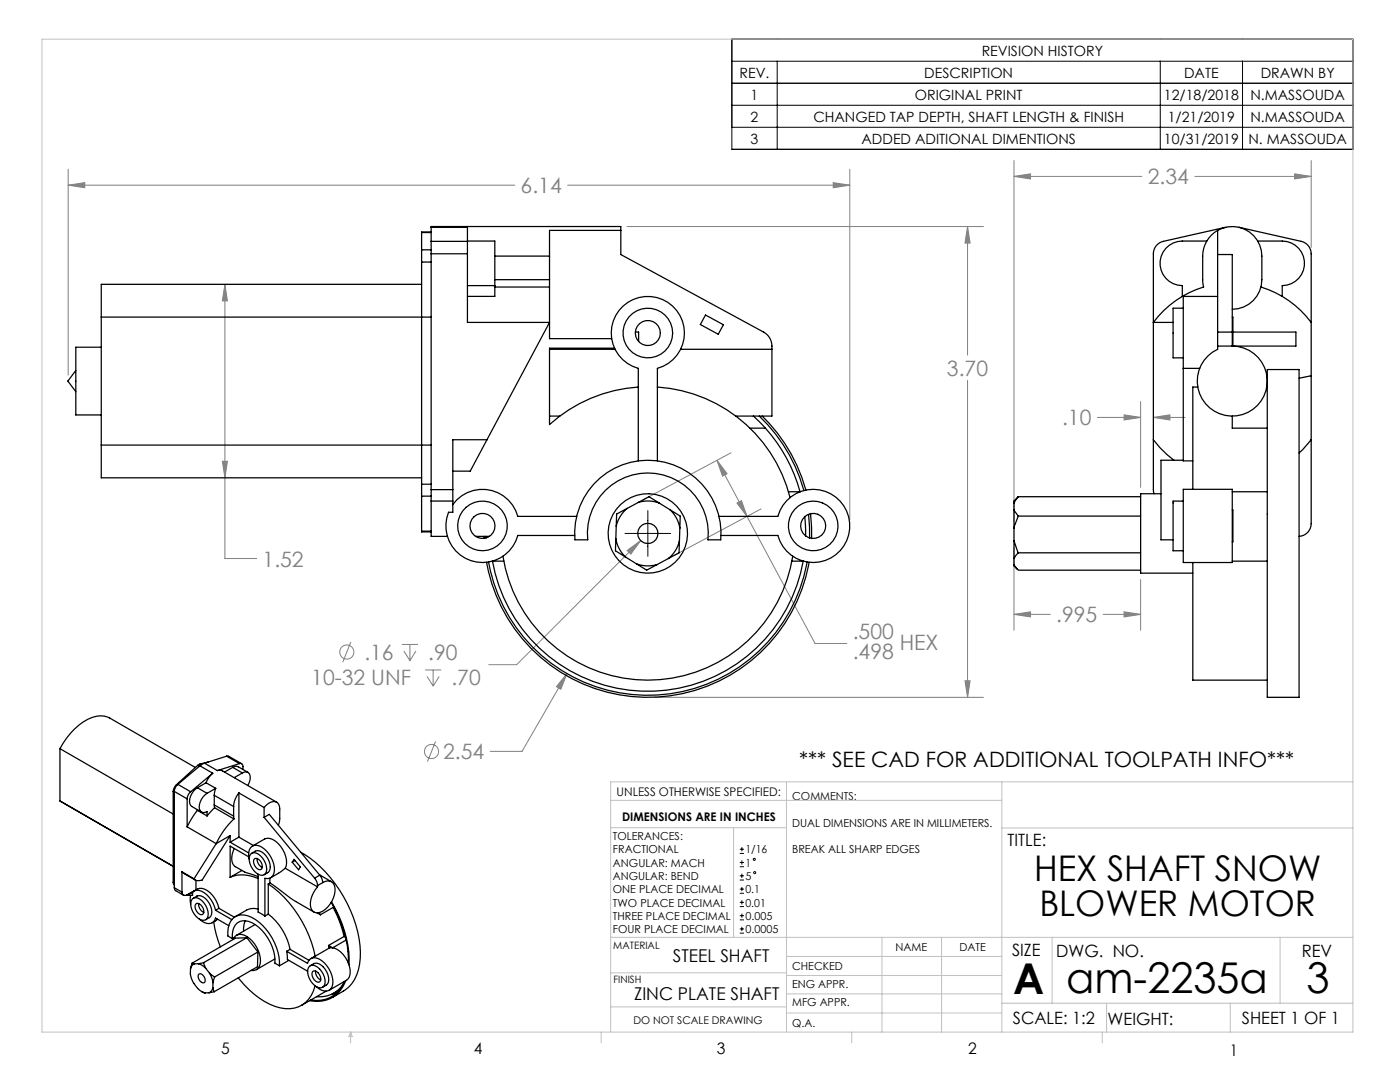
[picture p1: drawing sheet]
<svg xmlns="http://www.w3.org/2000/svg" width="279mm" height="216mm" viewBox="0 0 279 216" stroke-linecap="round" stroke-linejoin="round" font-family="sans-serif">
<g fill="none" stroke="#808080" stroke-width=".2">
<path d="M13.6 33.8v41.1M13.6 37h89.1M13.6 37l3.3-.6v1.1zM113.3 37h56.3M166.3 36.4l3.3 .6-3.3 .5zM169.6 33.8v69.9M202.4 32v72.1M202.4 35.2h25.5M202.4 35.2l3.3-.5v1zM238.4 35.2h23.3M258.4 34.7l3.3 .5-3.3 .5zM261.7 32v17.4"/>
<path d="M44.9 56.7l.5 3.3h-1zM44.9 56.7v54.7h6.3M125.2 45.2h71.1M193.1 45.2v25.6M193.1 45.2l.5 3.3h-1zM193.1 75.9v63.2M44.4 92h1l-.5 3.3zM143.1 91.9l19.6 36.5h6.3M143.1 91.9l2 2.6-.9 .5zM145.9 90.4l-17.4 9.2M219 83.3h8.6M224.3 82.8l3.3 .5-3.3 .5z"/>
<path d="M227.6 80.1v17.1M230.2 83.3h6.3M230.2 83.3l3.3-.5v1zM125.2 109.8l2.7-1.9-2 2.7zM127.9 107.9l-24.8 24.7h-5.6M147.1 100.4l.9-.5 1.1 3.1zM151.9 101.5l-17.4 9.3M202.4 109.2v16.6M227.6 115.6v10.2M70 128.1l-1.6 4M80.2 128.6h3.2M80.6 129.9l1.2 1.9"/>
<path d="M81.8 128.6v3.2M83 129.9l-1.2 1.9M84.8 133.7h3.3M85.2 135l1.2 1.9M86.4 133.7v3.2M87.7 135l-1.3 1.9M113.1 134.4l-8.9 15.5h-6.4M113.1 134.4l-1.2 3.1-.8-.5zM130.6 139.1h65.7M192.6 135.8h1l-.5 3.3zM202.4 122.6h7.2M202.4 122.6l3.3-.5v1z"/>
<path d="M220.2 122.6h7.4M224.3 122.1l3.3 .5-3.3 .5zM86.9 147.9l-1.6 4.1"/>
<circle cx="69.2" cy="130.1" r="1.41"/>
<circle cx="86.1" cy="150" r="1.41"/>
</g>
<g fill="none" stroke="#000" stroke-width=".2">
<path d="M146.1 16.6h123.9M146.1 7.8h123.9v22h-123.9zM146.1 12.2h123.9M155.1 12.2v17.6M231.6 12.2v17.6M248 12.2v17.6M146.1 21h123.9M146.1 25.4h123.9M124.7 106.4h9.1M129.3 101.9v9.1M147.6 170.3h.9M147.6 169.5h.9"/>
<path d="M147.6 172.9h.9M147.6 172.1h.9M147.6 175.6h.9M147.6 174.8h.9M147.6 178.2h.9M147.6 177.4h.9M148.1 169v.9M148.1 171.7v.8M148.1 174.3v.9M148.1 177v.8M148.1 179.6v.9M147.6 180.9h.9"/>
<path d="M147.6 180.1h.9M147.6 183.5h.9M147.6 182.7h.9M147.6 186.2h.9M147.6 185.4h.9M148.1 182.3v.8M148.1 184.9v.9"/>
<circle cx="150.5" cy="171.5" r=".21"/>
<circle cx="150.6" cy="174.1" r=".21"/>
</g>
<g fill="none" stroke="#c0c0c0" stroke-width=".2">
<path d="M8.4 7.8h261.6v198.1h-261.6zM121.9 159.7h78M157 156v49.9M199.9 156v49.9M270 156h-148.1v49.9M121.9 165.2h35.1M146.4 165.2v21.8M199.9 165.2h70.1M121.9 187h148.1M121.9 194.1h35.1M157 194.7h42.9M157 190.8h42.9"/>
<path d="M157 198.3h42.9M176 187v18.9M187.9 187v18.9M210 187v13.2M255.5 187v13.2M70 205.9v2.2M70 205.9l.3 .9h-.7zM120 205.9v2.2M121.9 200.9h35.1M157 202.1h42.9M170 205.9v2.2M199.9 200.2h70.1"/>
<path d="M220 205.9v2.2M220.8 200.2v5.7M245.5 200.2v5.7"/>
</g>
<path d="M147.1 100.4l.9-.5 1.1 3.1zM143.1 91.9l2 2.6-.9 .5zM125.2 109.8l.7 .8 2-2.7zM13.6 37l3.3-.6v1.1zM166.3 36.4l3.3 .6-3.3 .5zM113.1 134.4l-2 2.6 .8 .5zM193.1 45.2l.5 3.3h-1zM192.6 135.8h1l-.5 3.3zM44.9 56.7l.5 3.3h-1zM44.4 92h1l-.5 3.3zM230.2 83.3l3.3-.5v1zM224.3 82.8l3.3 .5-3.3 .5zM224.3 122.1l3.3 .5-3.3 .5zM202.4 122.6l3.3-.5v1zM258.4 34.7l3.3 .5-3.3 .5zM202.4 35.2l3.3-.5v1z" fill="#808080"/>
<g fill="none" stroke="#000" stroke-width=".25">
<path d="M84.1 56.7h-63.9v6.6M84.1 49.8v2.5M84.1 52.3h1.9M84.1 46.4v3.4M84.1 52.3v44.3M84.1 49.8h1.9M84.1 46.4h1.9M86 46.3l-1.9 .1M86 48.2v2.4M86 45.3v-.1h37.9v.8M86 50.6h7.3M86 45.3h7.3v2.9"/>
<path d="M86 45.3v2.9M86 50.6v47.1M86 48.2h7.3M93.3 48.2v2.4M93.3 48.1h5.4v8.9M93.3 50.6v13.7h16.4M93.3 57h5.4M98.7 57.3h11M98.7 57v2.1h-5.4M98.7 51.1h11M98.7 55.8h11M109.7 57.3v7"/>
<path d="M109.7 55.8v1.5M109.7 51.1v4.7M123.9 46h-14.2v5.1M123.9 46v4.8l28.5 15.5a3.3 3.3 0 0 1 1.7 3.4M240.8 48.1h-4.8a4.4 4.4 0 0 0-4.5 4.4 4.4 4.4 0 0 0 4.5 4.5v2.1M243 59.1h-6.9v14.4M243 46a5.9 5.9 0 0 1 8.8 5.1v4.7a5.9 5.9 0 0 1-5.9 5.9M243 46a5.9 5.9 0 0 0-3 5.1v4.9l.2 1.3a19.6 19.6 0 0 0-10 7h3.9M243 46v20.3M243 50.8h2.9v15.5M244.6 45.3l-12.4 2.9a2.54 2.54 0 0 0-2 2.4v47.1l.1 .8M247.2 45.3l12.5 2.9a2.54 2.54 0 0 1 2 2.4v24.4"/>
<path d="M251 48.1h4.9a4.4 4.4 0 0 1 4.4 4.4 4.4 4.4 0 0 1-4.4 4.5v2.1M251.6 57.3a19.6 19.6 0 0 1 10.1 7M15.1 73.9l-1.5 2.1 1.5 2.1M20.2 69.3h-5.1v13.5h5.1M20.2 63.3h65.8M20.2 63.3v25.5M109.7 64.3l-12.5 23.4M109.7 64.3v3.3h12.4M109.7 69.7h13M122.6 69.5h-12.9v15.2a29.3 29.3 0 0 1 17.7-7.5M126.8 66.3h.6v1.8M131.2 77.2a29.3 29.3 0 0 1 26.5 22.1"/>
<path d="M135.8 69.7h18.3M140.8 62.9l3.6 1.9-1.1 1.9-3.5-1.9zM154.1 69.7v13.3h-7.2M236.1 61.5h-2v9.9h2M236.1 73.5v18.5h2M236.1 73.5h3.3M239 77.2h-.9v20.4M243 69.1v.6a7 7 0 0 0-1.9 11.4 7 7 0 0 0 11.3-2.5 7 7 0 0 0-6.5-9.5M243 66.3v2.8M243 66.3h2.9M243 69.1h2.9M245.9 63.3h.2v5.8h12.5v-2.8h-12.5"/>
<path d="M245.9 66.3v2.8M252.8 74.9h.1M252.9 73.7h6.4v65.4h-6.4zM261.7 75v12.7M261.7 75l-2.4 .5M20.2 88.8v6.5h63.9M20.2 88.8h65.8M84.1 96.6v2.4M84.1 96.6h1.9M84.1 99v7M84.1 99h1.9M86 97.7v2.3"/>
<path d="M86 97.7h4.4M86 100v7h3.3M86 100h4.4M90.4 97.7v2.3M90.4 100v2.2h-.9a7.3 7.3 0 0 0 4.5 9.7 7.3 7.3 0 0 0 9.3-5.1h11.4M97.2 87.7l-3.4 6.3h-3.4M97.2 87.7h-6.8v10M109.7 83h2M118.5 96.6a14.6 14.6 0 0 1 16.7-3.5 14.6 14.6 0 0 1 8.6 14.6h-2.5a12.1 12.1 0 0 0-12-13.3 12.1 12.1 0 0 0-12 13.3h-2.6a14.6 14.6 0 0 1 3.8-11.1zM127.4 92v-18.5a7.3 7.3 0 0 1-4.1-11.2 7.3 7.3 0 0 1 12 0 7.3 7.3 0 0 1-4.1 11.2v18.5M149.7 85.4h3.1M150.4 83l2.4 2.4"/>
<path d="M151.5 83a32.3 32.3 0 0 1 8.9 14.9M152.1 83a32.7 32.7 0 0 1 8.7 14.8M152.8 85.4a31.5 31.5 0 0 1 6.9 12.7h-2.3M203.2 99.1l-.8 1.3M203.2 99.1l-.8 .9v.4M203.2 99.1h24.4M230.2 87.7l1.3 1.6 2.8 2.5M231.7 98.5h-4.1v15.9h10.5M236.1 100h-2v9.9h2M236.1 97.6h9.8v14.6h-9.8zM236.1 91.8h-4.4v15.9h2.4M245.9 83v2.4h7"/>
<path d="M245.9 98.1h7M261.7 87.7l-2.4 2.7M261.7 87.7v16.8a2.54 2.54 0 0 1-2.4 2.5M84.1 106v.1h1.9M84.1 106h1.9M90.4 100.7a7.3 7.3 0 0 1 7.2-2.9 7.3 7.3 0 0 1 5.7 5.2h11.8M90.4 100.5h.1M90.4 100.7h.1M94.9 107h2.8M96.6 107v.5M97 107v.4M97.1 112.2a32.7 32.7 0 0 0 32.2 26.9 32.7 32.7 0 0 0 32.2-26.9"/>
<path d="M97.5 112.1a32.3 32.3 0 0 0 31.8 26.6 32.3 32.3 0 0 0 31.8-26.6M100.4 111a29.3 29.3 0 0 0 28.9 24.7 29.3 29.3 0 0 0 28.9-24.7M100.5 112h-2.2a31.5 31.5 0 0 0 31 25.9 31.5 31.5 0 0 0 31-25.9h-2.3M122.9 107.5l-.1 2.4 2.1 1.3M122.9 107.5a6.5 6.5 0 0 0 2 3.7M123 105l-.1 2.5M124.9 111.2l2.1 1.3M125.2 101.4a6.5 6.5 0 0 0-2.2 3.6M125.2 101.4l-2.1 1.2-.1 2.4M127 112.5a6.5 6.5 0 0 0 4.2 .1M127 112.5l2.1 1.3 2.1-1.2M127.4 100.2a6.5 6.5 0 0 1 4.2 .2"/>
<path d="M127.4 100.2l2.1-1.1 2.1 1.3M127.4 100.2l-2.2 1.2M131.6 100.4l2.1 1.3M133.4 111.4l-2.2 1.2M133.7 101.7a6.5 6.5 0 0 1 2 3.7M133.7 101.7l2.1 1.3-.1 2.4M135.6 107.9a6.5 6.5 0 0 1-2.2 3.5M135.6 107.9l-.1 2.4-2.1 1.1M135.7 105.4l-.1 2.5M143.5 103h11.7a7.3 7.3 0 0 1 11.3-4 7.3 7.3 0 0 1 0 11.9 7.3 7.3 0 0 1-11.3-4.1h-11.3M160.6 103l.2 4M161.4 102.7l.2 4.7"/>
<path d="M161.7 102.5l.3 5M202.4 101.7l.8 1.3M202.4 101.7v3.7M202.4 107.9l.8 2.4M202.4 107.9v3.5M202.4 112.6l.7 1-.7-.7zM202.4 100.4v1.3M202.4 105.4v2.5M202.4 111.4v1.2M203.2 103l-.8 2.4M203.2 110.3l-.8 1.1M203.2 103h24.4"/>
<path d="M203.2 110.3h24.4M203.2 113.8h24.4M238.1 112.2v23.5h14.8M245.9 101.8h.2v6.3h-.2M245.9 112h7M12 149.4a13 13 0 0 1 6.4-6.3 4.2 4.2 0 0 1 3.5 .2l17.1 9.8M12 159.8l22.6 13.1M12 149.4l22.8 13.2M12 159.8l22.8 13.2M12 149.4v10.4M34.6 158v18M34.6 158l.2 .1"/>
<path d="M34.8 157.9l2.6 1.5M34.8 157.9v19.2M35.2 156.6l-.5 .6-.1 .8M35.2 156.6l.1 .1M35.5 156.5a2.01 2.01 0 0 0-.7 1.4M35.5 156.5l2.6 1.5M37.4 159.4v5.6M38.1 158a2.01 2.01 0 0 0-.7 1.4M39.4 157.2a3 3 0 0 0-1.4 3.5l2.2 1.3M39.4 157.2l1.9 1.1M39.4 152.7l-4.2 3.9M39.4 152.7l.4 .2"/>
<path d="M39.9 152.8l2.6 1.5M39.9 152.8l-4.4 3.7M39.9 152.4l-.5 .3M39.9 152.4l.3 .2M40.8 152.3l-.9 .5M40.8 152.3l2.6 1.5M41.1 156.2l2 1.1M41.1 156.2l-1.7 1M41.3 158.3a3 3 0 0 0-1.3 3.5 .97 .97 0 0 0 1.3 .1v.9M41.5 152.1l-1.6 .3M42.5 154.3l-.8 .8-.6 1.1M42.5 154.3l-4.4 3.7"/>
<path d="M42.8 158.7l3.8 2.2M42.8 158.7v1.9M43.1 157.3l-.3 1.4M43.1 157.3l-1.8 1M43.4 153.8l.6-.1 .4 .1 10.8 6.3M45.2 150.9h.4l2.6 1.5M45.2 150.9l2.6 1.5M45.2 150.9l-4.4 1.4M46.4 153.1l.5-.2 .7 .1 1.9 1.1M46.4 153.1l-1.6 1M46.4 153.1l2 1.1M47.7 158.2a4.6 4.6 0 0 0-1.1 2.7"/>
<path d="M47.7 158.2l5 2.9M47.7 158.2v8.8M47.8 152.4a.53 .53 0 0 1 .7 .6v.5M47.8 152.4l-4.4 1.4M48.4 154.2a.96 .96 0 0 1 1.1-.1 .96 .96 0 0 1 .4 1l-.2 1.1-.2 .5M48.4 154.2l-1.7 1M34.6 176l.2 .6M34.6 176l.2 .2M34.8 177.1l.2 .6 1.6 .9M34.8 177.1l1.5 .9M36.3 174l2.7 1.6M36.3 174l2.4 1.3"/>
<path d="M36.3 174v4M37.2 178.7h.1M37.4 165l5.7 3.3M38.1 178.6l-.2 1 .2 .8M38.3 179.4a1.61 1.61 0 0 1 2.4 .7 3.1 3.1 0 0 1 .7 3.1 1.13 1.13 0 0 1-1.9 0 3.2 3.2 0 0 1-1.2-3.8zM38.4 178a2.04 2.04 0 0 1 2.8 .5 6 6 0 0 1 1.8 3.1M38.4 178v.6l-1.6 .1a.54 .54 0 0 1-.5-.7M38.4 178l-1.1 .7M38.6 179.2a1.74 1.74 0 0 1 2.8 .5 3.1 3.1 0 0 1 .7 3.1l-1.1 .7M38.7 177.8a2.17 2.17 0 0 1 3.2 .3 6 6 0 0 1 1.8 3.1M39.1 177.6h.1M39.1 175.7v1.9"/>
<path d="M39.1 177.6l-1.9 1.1M39.4 161.7l-1.1 1.6-.9 1.7M39.4 161.7l1.9 1.1M39.4 161.6v.1M42.8 160.6v.6M42.8 160.6l3.8 2.2M42.8 161.2l-1.5 1.6M42.8 161.2l3.9 2.2M43.1 168.3l-4.4 7M45.9 175.1a6.9 6.9 0 0 1 5.6 .2M45.9 166.7l-5.6 8.9a1.29 1.29 0 0 1-1.6-.3M45.9 166.7l-2.8 1.6"/>
<path d="M45.9 166.7v1.4M45.9 168.1l3.7 2.1M46.6 162.8l.1 .6M46.6 160.9v1.9M46.7 163.4a16.2 16.2 0 0 0-3.6 4.9M46.7 169.3a3.5 3.5 0 0 0-.1 3.3l2.2 1.4 2.7 .9M47.7 167l2.9 1.7M47.7 167l-1.8 1.1M48.3 173.7l-2.4 1.4M49.6 171l-3.7-2.2v6.3M49.7 171.4a2.03 2.03 0 0 1 1-2.7 3.6 3.6 0 0 1 3.4 2.4 3.9 3.9 0 0 1 .4 3.6 1.36 1.36 0 0 1-1.6 .6v7.5M50.1 170.4a1.7 1.7 0 0 1 2.3 .8 2.96 2.96 0 0 1 .6 3.1 1.17 1.17 0 0 1-1.9-.1 3.1 3.1 0 0 1-1-3.8z"/>
<path d="M50.2 170.3a1.62 1.62 0 0 1 2.5 .1 3.3 3.3 0 0 1 1 3.4l-1 .7M50.4 168.8l2.4-1.4a2.36 2.36 0 0 1 2.7 .9 4.8 4.8 0 0 1 1.4 4.9M50.8 171.4a1.36 1.36 0 0 1 1.6 1.5l-.2 .6a1.36 1.36 0 0 1-1.6-1.6zM51.3 171.3v.2a1.93 1.93 0 0 0 1 1.6M51.4 174.4l.1 7.6 1.4 .8M52.7 161.1a2.05 2.05 0 0 1 2.6-.9l.3 .3a7 7 0 0 1 .1 3.9l-.1 .3M52.7 161.1v2M52.7 163.1l10.1 12.1M52.7 163.1l1-.6 10.1 12.1M53.5 176.4a23.5 23.5 0 0 1 9.4 14.4M53.5 176.4v6M53.9 176.2l4.6 3.4 4.2 2.4"/>
<path d="M53.9 175.2v1M53.9 176.2l-.4 .2M55.6 174.3l-1.6 .9M56.9 173.2l-1.3 1M56.9 173.2l6.5 3.8M58.7 171.5l1.2 1.5-.3 .6-1.3-1.6zM58.9 171.7l-.6 .3M60 170a25.5 25.5 0 0 1 11.9 20 8.4 8.4 0 0 1-3.4 7.8l-2.2 1.3M62.8 175.2l.4 .8 .2 .7M63.4 176.7v.3M63.8 174.6l2.4 1.3M63.8 174.6l.4 .8 .2 .7"/>
<path d="M63.8 174.6l-1 .6M64.4 176.1a1.55 1.55 0 0 1 1.9-.1 1.55 1.55 0 0 1 .6 1.8 5 5 0 0 1-3.5 4.3 1.56 1.56 0 0 1-1.5-2 5.5 5.5 0 0 1 1.5-3.1M64.4 176.1l-1 .6M66.2 179.9a23.2 23.2 0 0 1 3.5 12.6M38 193.3l.1 1.5 .6 1.4 1.1 1.3 1.1 .6M38.3 192.2l.5 .1M38.3 192.2l-.3 1.1M38.8 192.3a1.3 1.3 0 0 0-.8 1M39 180.5a1.02 1.02 0 0 1 1.6 .8 .78 .78 0 0 1-.5 1.2 1.69 1.69 0 0 1-1.1-2zM39.6 192.3l.7 .3 .7 .6M39.6 192.3h-.8M39.6 180.3v.1a1.94 1.94 0 0 0 1.1 1.7"/>
<path d="M39.8 194.3a1.16 1.16 0 0 1 .9 1.8 1.16 1.16 0 0 1-.9-1.8zM39.8 183.4a2.14 2.14 0 0 0 2.7 .6l.5-.8 2.7 1.5M40.2 197.9l.7 .2M40.6 192.1l.4 1.1M40.6 192.1l-1 .2M41 193.2l.8 1M41.7 198.1h-.8M41.8 194.2l1 .7M41.8 194.2l.5 .9 .2 1M42.5 197.1a1.3 1.3 0 0 1-.8 1M42.5 197.1l.3 .8M42.5 196.1v1"/>
<path d="M42.7 184a20.9 20.9 0 0 0 1.3 4.9M42.8 197.9l-1.1 .2M42.8 194.9l-.3 1.2M43 181.6l3.3 1.9M43.4 183.4l-1.1 .7M43.7 181.2l3.1 1.8M43.7 181.2l-.7 .4M46.4 187.3l-.9-.5a3.7 3.7 0 0 1 2-4.1 5.2 5.2 0 0 1 4.9 2 11.3 11.3 0 0 1 3.4 8M46.4 187.3a2.94 2.94 0 0 1 2-3.6 6 6 0 0 1 5 3.4 8.5 8.5 0 0 1 1.5 5.1l.9 .5M46.5 187.5a1.65 1.65 0 0 1 2.8-.6 6 6 0 0 1 2.6 5.5 1.49 1.49 0 0 1-1.8 1.2M46.7 187.1l-.3 .2M47.6 195.1a16.4 16.4 0 0 0 8.4 6 5.5 5.5 0 0 0 6.9-4.4"/>
<path d="M48.9 183.7l-.2 .8-.1 1.3M49.3 187.1l-8.7 5M49.3 187.1l2.2 2.9M49.3 187.1l-2.3 .1-8.7 5M50.9 184.5l-3.7 2.1M51.5 190l-8.7 4.9M51.5 190l-.1 2.9-8.6 5M51.5 181.4a3.1 3.1 0 0 0-2.3 .2l-2.2 1.3M53.5 182.4a11.9 11.9 0 0 1 4.4 7M53.5 182.4l-.6 .4M54.8 191.4l-3.6 2.1M57.2 189.8l4.2 2.4a1.47 1.47 0 0 1 2.3-.8 5.2 5.2 0 0 1 2.5 5.6 1.61 1.61 0 0 1-2.5 .3l-.6-.4"/>
<path d="M57.2 189.8l.2 1.7 4 2.4M57.6 191.6l-1.8 1.1M57.9 189.4l3.8 2.2M57.9 189.4l-.7 .4M61.8 192.8a1.86 1.86 0 0 1 2.4 1 2.75 2.75 0 0 1 .4 3 1.57 1.57 0 0 1-2.3-.7 3.1 3.1 0 0 1-.7-3zM61.9 192.7a1.67 1.67 0 0 1 2.6 .2 3.1 3.1 0 0 1 .8 3.5l-.9 .6M62.4 193.9a1.1 1.1 0 0 1 1.5 .9 .72 .72 0 0 1-.5 1.2 1.68 1.68 0 0 1-1-2.1zM62.9 190.8l-.9 .5M63 193.8v.1a1.94 1.94 0 0 0 1 1.6M63.3 182.2l.6 .3M63.7 182.1l.2 .4M65.1 197.8l-4.9 2.8"/>
<path d="M65.6 188.7l.1 .5M65.6 188.7l.8 .4M65.7 189.2l-2.8 1.6M66.1 180.1a23.1 23.1 0 0 1 3.4 12.1M66.4 189.1l-.7 .1M66.4 189.1a5.1 5.1 0 0 1 3.3 5.8l-.6 .7-3.4 2M66.5 181.1l1.4 3.2 .8 2.6M66.6 181l-2.7 1.5M67.1 198.2l-1 .2M67.8 197.5l-1.2 .7M68.5 196.3a5.6 5.6 0 0 1-5.3 2.6M68.7 186.9l-3.1 1.8"/>
<path d="M68.7 186.9l.3 .1M68.8 195.8a5.9 5.9 0 0 1-6.8 3.7M69 195.7a6 6 0 0 1-7.2 4M69.1 187.6l-2.7 1.5"/>
<circle cx="129.3" cy="66.5" r="2.5"/>
<circle cx="129.3" cy="66.5" r="5"/>
<circle cx="96.3" cy="104.9" r="2.5"/>
<circle cx="96.3" cy="104.9" r="5"/>
<circle cx="129.3" cy="106.4" r="7.9"/>
<circle cx="129.3" cy="106.4" r="2.02"/>
<circle cx="162.3" cy="104.9" r="2.5"/>
<circle cx="162.3" cy="104.9" r="5"/>
</g>
<g font-size="8.5">
<text x="202.2" y="198.3">A</text>
<text x="212.8" y="198.1">am-2235a</text>
<text x="260.8" y="198.1">3</text>
</g>
<g font-size="7.1">
<text x="206.4" y="175.8">HEX SHAFT SNOW</text>
<text x="207.4" y="182.8">BLOWER MOTOR</text>
</g>
<g font-size="4.2" fill="#808080">
<text x="103.9" y="38.6">6.14</text>
<text x="229.1" y="36.8">2.34</text>
<text x="189" y="75">3.70</text>
<text x="212" y="84.9">.10</text>
<text x="52.4" y="113">1.52</text>
<text x="210.8" y="124.2">.995</text>
<text x="72.7" y="131.7">.16</text>
<text x="85.5" y="131.7">.90</text>
<text x="170.2" y="127.5">.500</text>
<text x="170.2" y="131.6">.498</text>
<text x="179.6" y="129.8">HEX</text>
<text x="62.1" y="136.7">10-32 UNF</text>
<text x="90.1" y="136.7">.70</text>
<text x="88.4" y="151.5">2.54</text>
</g>
<text font-size="4.2" x="159.5" y="153">*** SEE CAD FOR ADDITIONAL TOOLPATH INFO***</text>
<g font-size="3.5">
<text x="134.3" y="192">STEEL SHAFT</text>
<text x="126.5" y="199.6">ZINC PLATE SHAFT</text>
</g>
<g font-size="3.4">
<text x="201.1" y="168.8">TITLE:</text>
<text x="202" y="190.8">SIZE</text>
<text x="210.8" y="190.9">DWG. NO.</text>
<text x="259.8" y="191">REV</text>
<text x="202.1" y="204.4">SCALE: 1:2</text>
<text x="221" y="204.5">WEIGHT:</text>
<text x="247.8" y="204.4">SHEET 1 OF 1</text>
</g>
<g font-size="3.2">
<text x="44.2" y="210.4">5</text>
<text x="94.6" y="210.3">4</text>
<text x="143.1" y="210.4">3</text>
<text x="193.2" y="210.3">2</text>
<text x="245.4" y="210.6">1</text>
</g>
<g font-size="2.8">
<text x="195.9" y="11.1">REVISION HISTORY</text>
<text x="147.6" y="15.5">REV.</text>
<text x="184.5" y="15.5">DESCRIPTION</text>
<text x="236.3" y="15.5">DATE</text>
<text x="251.6" y="15.5">DRAWN BY</text>
<text x="149.8" y="19.9">1</text>
<text x="182.6" y="19.9">ORIGINAL PRINT</text>
<text x="232.3" y="19.9">12/18/2018</text>
<text x="249.6" y="19.9">N.MASSOUDA</text>
<text x="149.8" y="28.7">3</text>
<text x="149.8" y="24.3">2</text>
<text x="162.3" y="24.3">CHANGED TAP DEPTH, SHAFT LENGTH &amp; FINISH</text>
<text x="171.9" y="28.7">ADDED ADITIONAL DIMENTIONS</text>
<text x="232.3" y="28.7">10/31/2019</text>
<text x="233.1" y="24.3">1/21/2019</text>
<text x="249.2" y="28.7">N. MASSOUDA</text>
<text x="249.6" y="24.3">N.MASSOUDA</text>
</g>
<g font-size="2.4">
<text x="123.1" y="158.9">UNLESS OTHERWISE SPECIFIED:</text>
<text x="124.1" y="163.8">DIMENSIONS ARE IN INCHES</text>
</g>
<g font-size="2.2">
<text x="158.1" y="159.7">COMMENTS:</text>
<text x="122.3" y="167.6">TOLERANCES:</text>
<text x="158.1" y="165">DUAL DIMENSIONS ARE IN MILLIMETERS.</text>
<text x="122.3" y="170.3">FRACTIONAL</text>
<text x="122.3" y="172.9">ANGULAR: MACH</text>
<text x="148.8" y="170.3">1/16</text>
<text x="148.8" y="172.9">1</text>
<text x="158.1" y="170.3">BREAK ALL SHARP EDGES</text>
<text x="122.3" y="175.6">ANGULAR: BEND</text>
<text x="122.3" y="178.2">ONE PLACE DECIMAL</text>
<text x="148.8" y="175.6">5</text>
<text x="148.8" y="178.2">0.1</text>
<text x="122.3" y="180.9">TWO PLACE DECIMAL</text>
<text x="122.3" y="183.5">THREE PLACE DECIMAL</text>
<text x="148.8" y="180.9">0.01</text>
<text x="148.8" y="183.5">0.005</text>
<text x="122.3" y="186.2">FOUR PLACE DECIMAL</text>
<text x="148.8" y="186.2">0.0005</text>
<text x="178.7" y="189.7">NAME</text>
<text x="191.5" y="189.7">DATE</text>
<text x="158.1" y="197.2">ENG APPR.</text>
<text x="158.1" y="193.5">CHECKED</text>
<text x="158.1" y="200.8">MFG APPR.</text>
<text x="158.1" y="204.9">Q.A.</text>
</g>
<text font-size="2.1" x="126.4" y="204.3">DO NOT SCALE DRAWING</text>
<g font-size="2">
<text x="122.4" y="189.4">MATERIAL</text>
<text x="122.4" y="196.2">FINISH</text>
</g>
</svg>
